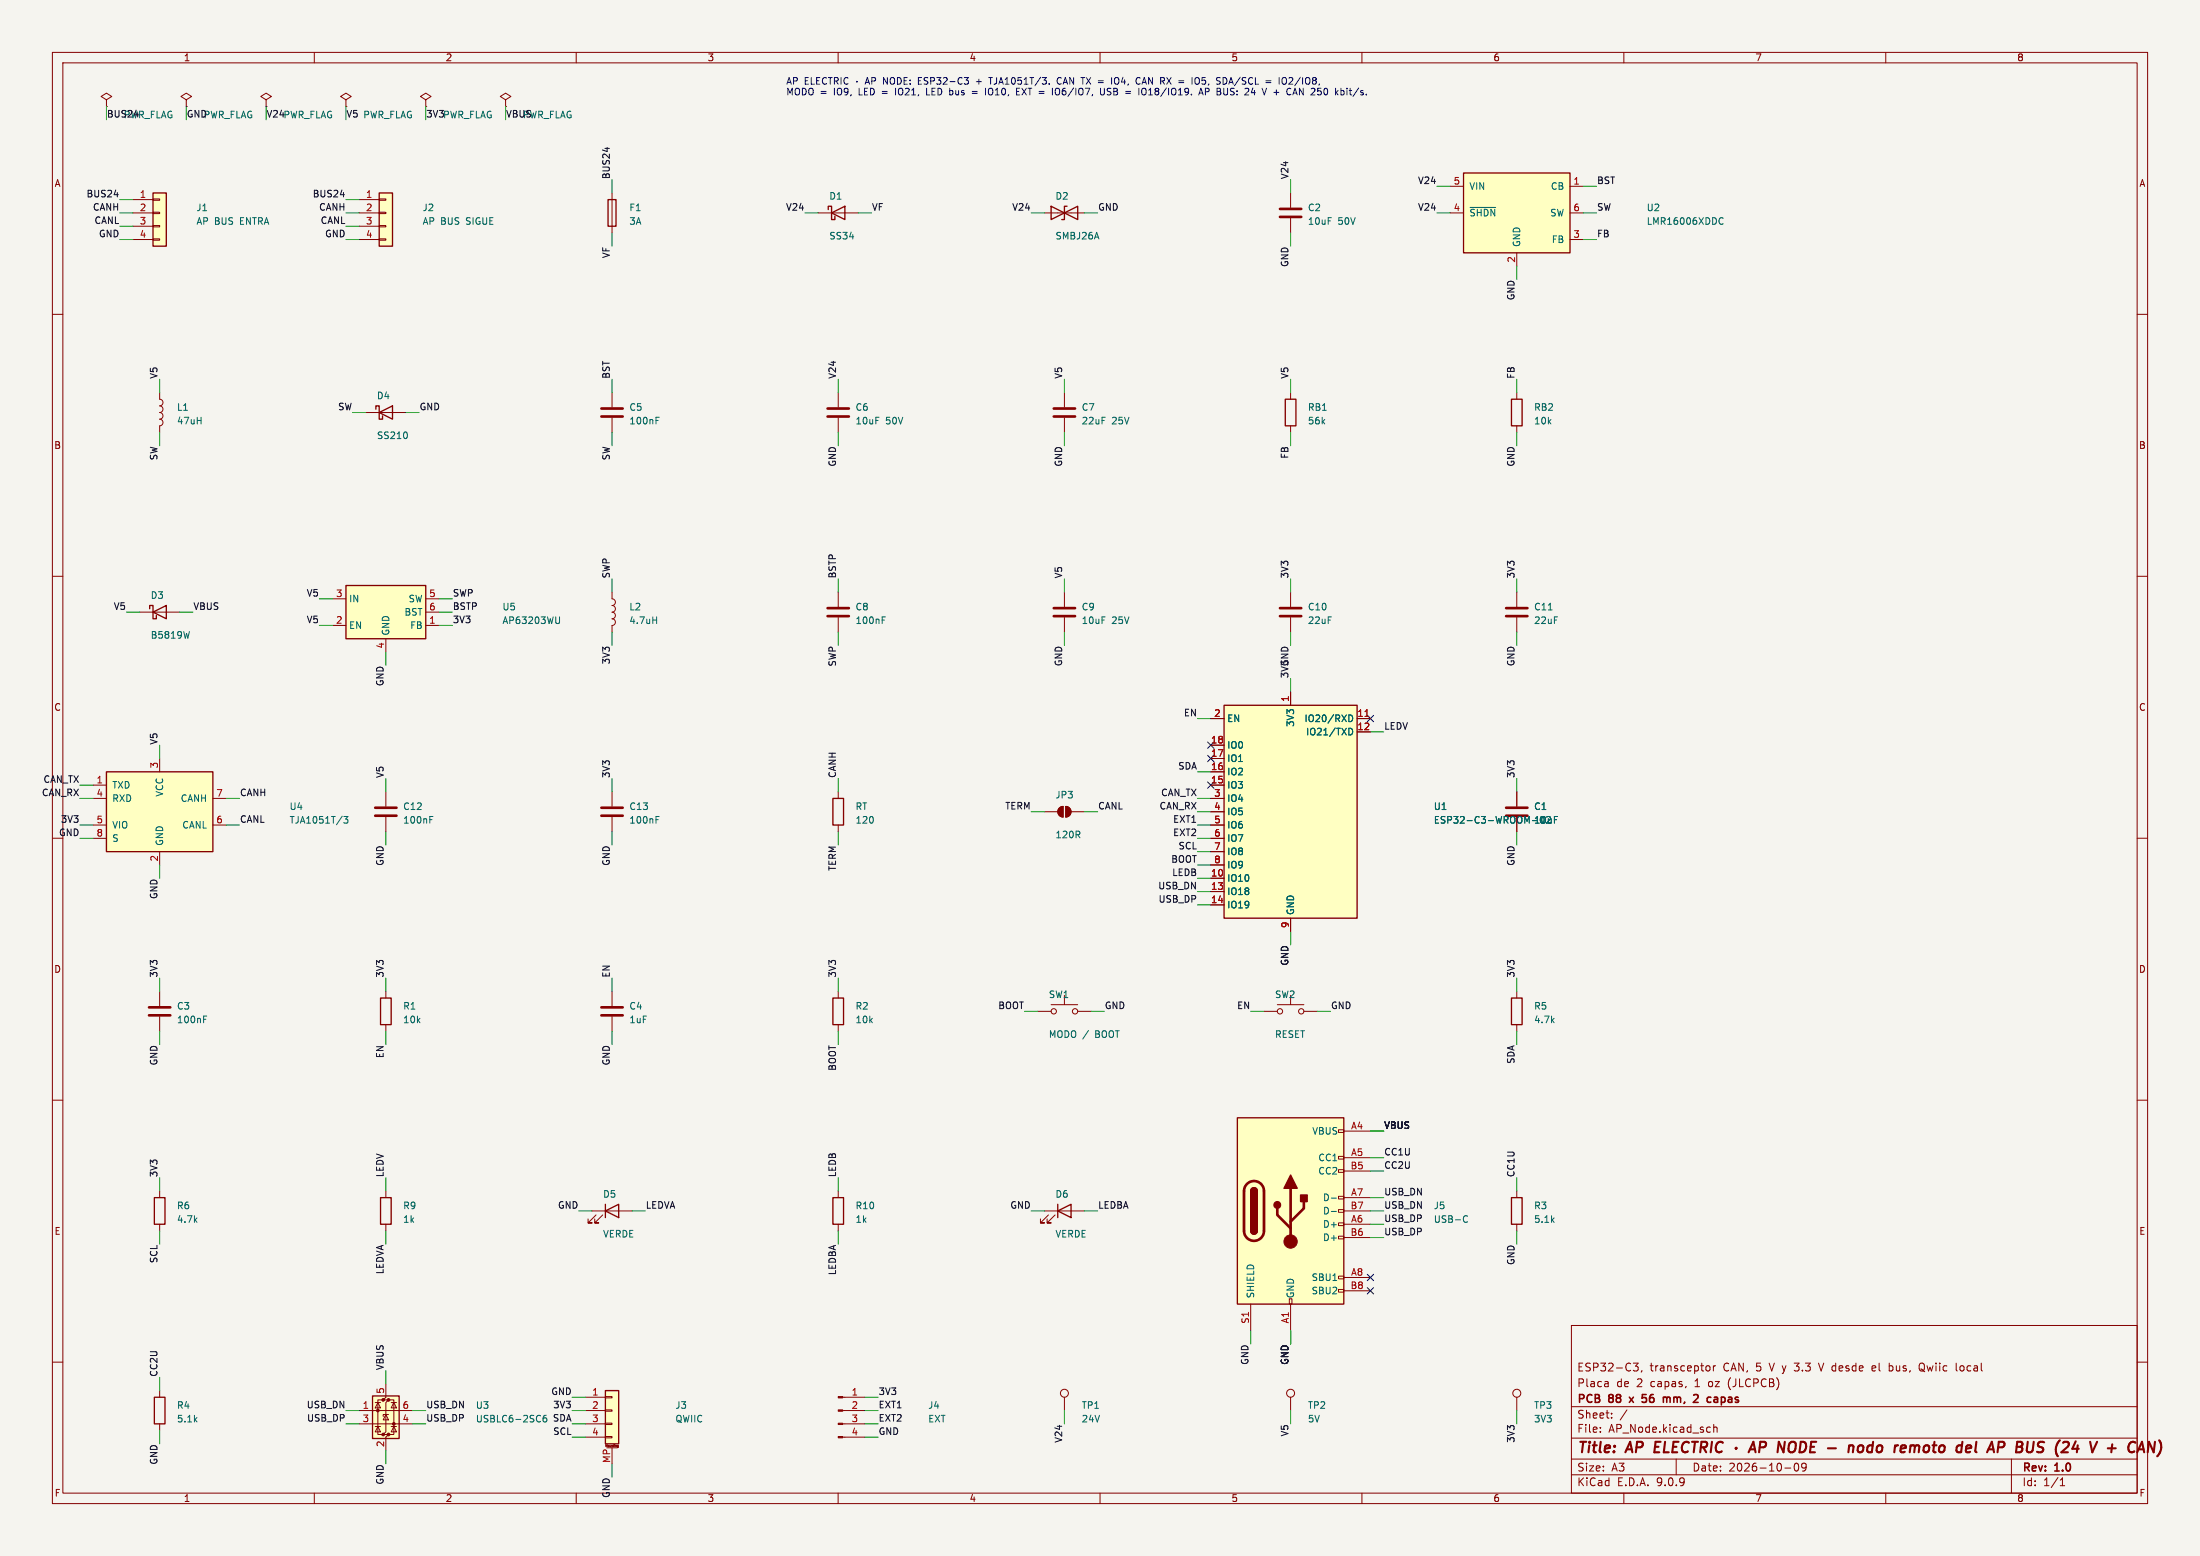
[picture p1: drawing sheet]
<svg xmlns="http://www.w3.org/2000/svg" width="420mm" height="297mm" viewBox="0 0 420 297" stroke-linecap="round" stroke-linejoin="round" font-family="sans-serif">
<path d="M0 0h420v297h-420z" fill="#f5f4ef" stroke="#f5f4ef" stroke-width=".19"/>
<g fill="none" stroke="#840000" stroke-width=".19">
<path d="M10 10h400v277h-400zM12 12h396v273h-396zM60 10v2M66 19.1l1.1-.7-1.1-.6-1 .6 1 .7v1.2M110 10v2M160 10v2M210 10v2M260 10v2M310 10v2M360 10v2M66 20.3h.1M10 60h2"/>
<path d="M116.8 74.9v2.8M116.8 79.8v2.8M408 60h2M10 110h2M203.2 113v2.8M203.2 117.9v2.8M408 110h2M10 160h2M289.6 151.1v2.8M289.6 156v2.8M408 160h2M10 210h2"/>
<path d="M408 210h2M113 231.1h7.6M113.8 231.9l-1.5 1.5h.7h-.7v-.7M115.1 231.9l-1.6 1.5h.8h-.8v-.7M300 253h108v32h-108zM10 260h2M300 278.5h108M300 274.5h108M300 268.5h108M305.5 273.2v.2M305.5 272.5v.1M306.8 263.7l.2 .2v.8"/>
<path d="M307 264.6l-.1 .1M307 264l-.1 .1M307.7 270.5v.2M307.7 269.8v.1M310.6 269.1l-1.3 1.9M311.8 260.2h.9l-.5 .6 .5 .1v.6l-.3 .2-.5-.1M313.4 261.6l-.1 .3M320 278.5v3M325.9 260.7l.4 .1 .1 .2v.5l-.5 .2M326.4 272.4l.1 .1M326.5 273.3l-.1 .1M327.1 260.7v1"/>
<path d="M327.2 271.9v1.5M327.2 272.5l.2-.1 .3 .1 .1 .9M327.5 260.7l-.3 .1-.1 .2M342.7 279.4l.2-.1a.8 .8 0 0 1 .5 .7 .8 .8 0 0 1-.5 .8l-.2-.2-.2-.4zM344.8 279.9l-.3 .3h-.3l-.3-.3 .2-.5 .4-.1 .2 .1a.99 .99 0 0 1-.3 1.4h-.3M347.2 260.2l.5 1.5M357.9 260.7h-.3l-.2 .2v.7l.5 .1M358.1 261l-.7 .2M360.7 261.6h.5M360.7 260.8h.5M360.7 260.2v1.5M367.2 260.3a.5 .5 0 0 0-.6-.1 .5 .5 0 0 0-.2 .5v.5a.5 .5 0 0 0 .2 .4 .5 .5 0 0 0 .6 0l-.5-.3"/>
<path d="M373.5 261.6l.2 .1M374.3 260.8l-.1 .2 .1 .6M384 278.5v6.5M408 260h2M60 285v2M110 285v2M160 285v2M210 285v2M260 285v2M300 281.5h108M310 285v2M340.7 280.2h1.2"/>
<path d="M360 285v2M393.3 283.6h.9M393.3 282.5l.4-.4v1.5"/>
</g>
<g fill="none" stroke="#840000" stroke-width=".4">
<path d="M315.9 276.2h.7M317 275.2h-.9l-.3 2h1M317.9 275.2l-.3 2h1M319.4 276.2h.6M320.4 275.2h-.9l-.3 2h1M322.4 275.4a.88 .88 0 0 0-1 0 .88 .88 0 0 0-.3 .9 .69 .69 0 0 0 .3 .8 .69 .69 0 0 0 .8-.1M323 275.2h1.2M323.6 275.2l-.3 2M324.7 276.3h.8a.55 .55 0 0 0 .4-.5 .55 .55 0 0 0-.3-.6h-.8l-.2 2M325.2 276.3l.5 .9M326.8 275.2l-.2 2M328.9 275.4a.88 .88 0 0 0-1 0 .88 .88 0 0 0-.4 .9 .69 .69 0 0 0 .4 .8 .69 .69 0 0 0 .8-.1"/>
<path d="M331.4 276.3v.2M333.8 277.2l.9-2 .4 2M334.1 276.6h.9M335.9 276.3h.8a.55 .55 0 0 0 .4-.5 .55 .55 0 0 0-.3-.6h-.7l-.3 2M340.7 275.2l-.2 2-.9-2-.3 2M341.9 275.3a1.24 1.24 0 0 0-.1 1.9h.4M353 275.9l-.1 1.3M353.1 276h.7M354.9 276a.5 .5 0 0 1 .8 .3v.5a.62 .62 0 0 1-.7 .4M357.3 275.9a.66 .66 0 0 0-.8 .4v.7l.3 .2h.3M365.6 276.2a.5 .5 0 0 1 .7-.2v1.2M385 276.2h.7"/>
<path d="M385.1 275.2h.7l.2 .2M385.7 276.2l.3 .1M386 276.8l-.4 .4h-.7M386.1 275.8l-.4 .4M400.3 275.2l-.9 2M406.3 276.7a.66 .66 0 0 0 1.2 .3M407.7 275.4a.8 .8 0 0 0-.9-.1 .8 .8 0 0 0-.5 .8M408.9 275.2l-.9 2M412.2 274.9l.1 .1"/>
</g>
<path d="M311 266.7l.8 1M311.8 266.7l-.8 1M313.7 266.8h.5M314.2 267.6l-.5 .1M314.3 266.2h-.8v.7M317.8 266.7l.3 .1 .1 .1M318.2 266.9l.2-.2 .4 .1v.1M318.2 266.9v.8M323.3 266.3l.6-.1 .3 .3M327.4 266.7h.3l.2 .2v.8M327.9 267.6l-.5 .1M327.9 267l-.5 .1" fill="none" stroke="#840000" stroke-width=".3"/>
<path d="M114.8 78h4.1M114.8 79.5h4.1M201.2 116.1h4M201.2 117.6h4M287.5 154.2h4.1M287.5 155.7h4.1" fill="none" stroke="#840000" stroke-width=".51"/>
<path d="M115.6 231.1l2.5-1.2v2.5zM115.6 229.9v2.5" fill="none" stroke="#840000" stroke-width=".25"/>
<path d="M125.2 79.6h.6M125.2 80.3h.5" fill="none" stroke="#006464" stroke-width=".19"/>
<path d="M236.2 213.4h20.3v35.5h-20.3z" fill="#ffffc2"/>
<g fill="none" stroke="#840000" stroke-width=".19">
<path d="M160 113v2.8M160 117.9v2.8M160 151.1v1.3M160 157.5v1.3M255.5 215.6h1v.6h-1zM256.5 215.9h5.1M255.5 220.7h1v.5h-1zM255.5 223.3h1v.5h-1zM255.5 228.3h1v.6h-1zM255.5 230.9h1v.5h-1zM255.5 233.4h1v.5h-1zM255.5 236h1v.5h-1z"/>
<path d="M256.5 221h5.1M256.5 223.5h5.1M256.5 228.6h5.1M256.5 231.1h5.1M256.5 233.7h5.1M256.5 236.2h5.1M238.8 248.9v5.1M246.1 247.9h.5v1h-.5zM246.4 248.9v5.1M255.5 243.6h1v.5h-1zM255.5 246.1h1v.5h-1zM256.5 243.8h5.1"/>
<path d="M256.5 246.4h5.1"/>
</g>
<path d="M159 152.4h2v5.1h-2zM236.2 213.4h20.3v35.5h-20.3zM238.8 227.3a.64 .64 0 0 1 .6-.6 .64 .64 0 0 1 .6 .6M238.8 234.9a.64 .64 0 0 0 .6 .7 .64 .64 0 0 0 .6-.7" fill="none" stroke="#840000" stroke-width=".25"/>
<path d="M158 116.1h4.1M158 117.6h4.1M238 226a1.9 1.9 0 0 1 2.1-.4 1.9 1.9 0 0 1 1.2 1.7v7.6a1.91 1.91 0 0 1-1.9 1.9 1.91 1.91 0 0 1-1.9-1.9v-7.7l.2-.7zM243.8 230.6v1.3l2.6 2.5M246.4 226.8v10.2M248.9 229.4v1.2l-2.5 2.6" fill="none" stroke="#840000" stroke-width=".51"/>
<g fill="#840000" stroke="#840000" stroke-width=".25">
<path d="M238.8 227.3h1.2v7.6h-1.2z"/>
<path d="M238.9 226.9a.64 .64 0 0 1 .7-.2 .64 .64 0 0 1 .4 .6h-1.2z"/>
<path d="M238.8 234.9h1.2a.64 .64 0 0 1-.6 .7 .64 .64 0 0 1-.6-.7z"/>
<path d="M246.4 224.3l1.2 2.5h-2.5z"/>
<path d="M248.3 228.1h1.3v1.3h-1.3z"/>
<circle cx="243.8" cy="230" r=".63"/>
</g>
<circle cx="246.4" cy="237" r="1.27" fill="#840000" stroke="#840000" stroke-width=".19"/>
<path d="M168.4 118.4h.4M168.4 117.7h.6M254.2 228.7h.9M254.2 231.2h.9M279.6 232.1l.5 .1M280.1 233.2l-.5 .1" fill="none" stroke="#006464" stroke-width=".19"/>
<path d="M115.6 265.4h2.5v10.2h-2.5z" fill="#ffffc2"/>
<path d="M115.6 265.4h2.5v10.2h-2.5z" fill="none" stroke="#840000" stroke-width=".25"/>
<g fill="none" stroke="#840000" stroke-width=".19">
<path d="M111.8 266.7h3.8M111.8 269.2h3.8M111.8 271.8h3.8M111.8 274.3h3.8M115.6 266.6h1.2v.2h-1.2zM115.6 269.1h1.2v.3h-1.2zM115.6 271.7h1.2v.2h-1.2zM115.6 274.2h1.2v.2h-1.2zM115.8 276.4h2.1M116.8 276.4v3M117.9 275.9v.2h.1M117.9 275.9h.1v.3l-.1 .1"/>
<path d="M117.9 275.9h.1"/>
</g>
<path d="M233.7 134.6h25.4v40.7h-25.4z" fill="#ffffc2"/>
<path d="M233.7 134.6h25.4v40.7h-25.4z" fill="none" stroke="#840000" stroke-width=".25"/>
<g fill="none" stroke="#840000" stroke-width=".19">
<path d="M35.6 19.1l1-.7-1-.6-1.1 .6 1.1 .7v1.2M35.6 20.3h.1M160 74.9v2.8M160 79.8v2.8M203.2 74.9v2.8M203.2 79.8v2.8M231.1 137.2h2.6M246.4 132.1v2.5M259.1 137.2h2.5M259.1 139.7h2.5M231.1 142.2h2.6M231.1 144.8h2.6"/>
<path d="M231.1 147.3h2.6M231.1 149.9h2.6M231.1 152.4h2.6M231.1 154.9h2.6M231.1 157.5h2.6M231.1 160h2.6M231.1 162.6h2.6M231.1 165.1h2.6M231.1 167.6h2.6M231.1 170.2h2.6M231.1 172.7h2.6M246.4 175.3v2.5"/>
<path d="M241.3 193h2.5M243.8 191.8h5.1M246.4 190v1.8M248.9 193h2.6"/>
<circle cx="244.3" cy="193" r=".51"/>
<circle cx="248.4" cy="193" r=".51"/>
</g>
<path d="M257.5 136.5a.64 .64 0 0 1 .7 .6 .64 .64 0 0 1-.7 .6M257.5 139a.64 .64 0 0 1 .7 .6 .64 .64 0 0 1-.7 .7" fill="none" stroke="#006464" stroke-width=".19"/>
<path d="M260.6 136.7h.7" fill="none" stroke="#a90000" stroke-width=".19"/>
<path d="M158 78h4.1M158 79.5h4.1M201.2 78h4M201.2 79.5h4" fill="none" stroke="#840000" stroke-width=".51"/>
<path d="M29.2 36.8h2.5v10.2h-2.5z" fill="#ffffc2"/>
<path d="M29.2 36.8h2.5v10.2h-2.5zM116.1 38.1h1.5v5.1h-1.5zM200.7 39.4v2.5l5-2.5v2.5zM203.7 39.4h-.5v2.5h-.5M158.1 40v-.6h.6v2.5h.7v-.6M158.7 40.6l2.6-1.2v2.5zM71.8 78.1v-.6h.6v2.5h.6v-.6M72.4 78.7l2.5-1.2v2.5z" fill="none" stroke="#840000" stroke-width=".25"/>
<g fill="none" stroke="#840000" stroke-width=".19">
<path d="M50.8 19.1l1-.7-1-.6-1 .6 1 .7v1.2M25.4 38.1h3.8M29.2 38h1.3v.2h-1.3zM50.8 20.3h.1M116.8 36.8v7.7M25.4 40.6h3.8M25.4 43.2h3.8M25.4 45.7h3.8M29.2 40.5h1.3v.3h-1.3zM29.2 43.1h1.3v.2h-1.3zM29.2 45.6h1.3v.2h-1.3zM156.2 40.6h7.6"/>
<path d="M199.4 40.6h7.6M69.8 78.7h7.7M199.4 154.9h2.5M202.2 154.2l.7-.3v2.1a1.02 1.02 0 0 1-.9-.7 1.02 1.02 0 0 1 .2-1.1zM203.5 153.9a1.02 1.02 0 0 1 1 1 1.02 1.02 0 0 1-1 1.1zM204.5 154.9h2.5"/>
</g>
<path d="M77.7 82.7v.8" fill="none" stroke="#006464" stroke-width=".19"/>
<g fill="#840000" stroke="#840000" stroke-width=".19">
<path d="M202.2 154.2l.7-.3v2.1a1.02 1.02 0 0 1-.9-.7 1.02 1.02 0 0 1 .2-1.1z"/>
<path d="M203.5 153.9a1.02 1.02 0 0 1 1 1 1.02 1.02 0 0 1-1 1.1z"/>
</g>
<path d="M72.4 36.8h2.5v10.2h-2.5z" fill="#ffffc2"/>
<path d="M72.4 36.8h2.5v10.2h-2.5zM72.6 190.5h2.1v5.1h-2.1zM29.5 228.6h2v5.1h-2z" fill="none" stroke="#840000" stroke-width=".25"/>
<g fill="none" stroke="#840000" stroke-width=".19">
<path d="M81.3 19.1l1-.7-1-.6-1 .6 1 .7v1.2M96.5 19.1l1-.7-1-.6-1 .6 1 .7v1.2M68.6 38.1h3.8M72.4 38h1.3v.2h-1.3zM81.3 20.3h.1M96.5 20.3h.1M68.6 40.6h3.8M68.6 43.2h3.8M68.6 45.7h3.8M72.4 40.5h1.3v.3h-1.3zM72.4 43.1h1.3v.2h-1.3zM72.4 45.6h1.3v.2h-1.3z"/>
<path d="M246.4 113v2.8M246.4 117.9v2.8M289.6 113v2.8M289.6 117.9v2.8M30.5 189.2v2.8M30.5 194.1v2.8M73.7 189.2v1.3M73.7 195.6v1.3M30.5 227.3v1.3M30.5 233.7v1.2M246.4 266.7v2.5"/>
<circle cx="246.4" cy="265.9" r=".76"/>
</g>
<path d="M244.3 116.1h4.1M244.3 117.6h4.1M287.5 116.1h4.1M287.5 117.6h4.1M28.4 192.3h4.1M28.4 193.8h4.1" fill="none" stroke="#840000" stroke-width=".51"/>
<path d="M295.6 116.4h.7M38.9 194.6h.4M38.9 193.9h.6" fill="none" stroke="#006464" stroke-width=".19"/>
<path d="M71.1 266.4h5.1v8.2h-5.1z" fill="#ffffc2"/>
<g fill="#840000" stroke="#840000" stroke-width=".19">
<path d="M160 266.6h.9v.2h-.9z"/>
<path d="M160 269.1h.9v.3h-.9z"/>
<path d="M160 271.7h.9v.2h-.9z"/>
<path d="M160 274.2h.9v.2h-.9z"/>
<circle cx="72.1" cy="269.2" r=".25"/>
<circle cx="73.2" cy="267.2" r=".25"/>
<circle cx="73.2" cy="273.8" r=".25"/>
<circle cx="74.2" cy="267.2" r=".25"/>
<circle cx="74.2" cy="273.8" r=".25"/>
<circle cx="75.2" cy="271.8" r=".25"/>
</g>
<g fill="none" stroke="#840000" stroke-width=".19">
<path d="M116.8 113v1.3a.64 .64 0 0 1 .7 .6 .64 .64 0 0 1-.7 .7 .64 .64 0 0 1 .7 .6 .64 .64 0 0 1-.7 .6 .64 .64 0 0 1 .7 .7 .64 .64 0 0 1-.7 .6 .64 .64 0 0 1 .7 .7 .64 .64 0 0 1-.7 .6M116.8 119.4v1.3M160 227.3v1.3M160 233.7v1.2M289.6 227.3v1.3M289.6 233.7v1.2M68.6 269.2h10.1M68.6 271.8h10.1M71.6 272.3h1M71.6 267.7h1M72.1 267.7l.5 1h-1zM72.1 272.3l.5 1h-1z"/>
<path d="M73.2 267.2h-1.1v6.6h1.1M73.7 264.2v2.5l-.5 .5h1l-.5 .5v5.6l-.5 .5h1l-.5 .5v2.6M73.7 270l.5 1h-1zM74.2 270h-1v.4M74.2 267.2h1v6.6h-1M74.7 272.3h1M74.7 267.7h1M75.2 267.7l.5 1h-1zM75.2 272.3l.5 1h-1zM160.9 269.2h4.2M160.9 271.8h4.2M160.9 266.7h4.2"/>
<path d="M160.9 274.3h4.2M289.6 266.7v2.5"/>
<circle cx="289.6" cy="265.9" r=".76"/>
</g>
<path d="M159 228.6h2v5.1h-2zM288.5 228.6h2.1v5.1h-2.1zM71.1 266.4h5.1v8.2h-5.1z" fill="none" stroke="#840000" stroke-width=".25"/>
<path d="M124.6 118.4h.8M125.4 117.7v1.3M104.3 270.1l-.4 .1a.86 .86 0 0 0 0 1.2l.4-.1 .1-.4-.2-.3h-.3l-.2 .3" fill="none" stroke="#006464" stroke-width=".19"/>
<path d="M66 111.8h15.3v10.1h-15.3z" fill="#ffffc2"/>
<path d="M288.5 76.2h2.1v5.1h-2.1zM66 111.8h15.3v10.1h-15.3z" fill="none" stroke="#840000" stroke-width=".25"/>
<path d="M20.3 19.1l1-.7-1-.6-1 .6 1 .7v1.2M20.3 20.3h.1M289.6 74.9v1.3M289.6 81.3v1.3M63.5 114.3h2.5M63.5 119.4h2.5M81.3 114.3h2.5M81.3 119.4h2.5M81.3 116.8h2.5M73.7 121.9v2.6" fill="none" stroke="#840000" stroke-width=".19"/>
<path d="M106.8 117.7v1.1l-.1 .2h-.4" fill="none" stroke="#006464" stroke-width=".19"/>
<path d="M279.4 33h20.3v15.3h-20.3z" fill="#ffffc2"/>
<path d="M279.4 33h20.3v15.3h-20.3zM245.4 76.2h2v5.1h-2zM28.6 116.2v-.6h.6v2.5h.6v-.6M29.2 116.8l2.5-1.2v2.5zM159 190.5h2v5.1h-2z" fill="none" stroke="#840000" stroke-width=".25"/>
<g fill="none" stroke="#840000" stroke-width=".19">
<path d="M276.9 35.6h2.5M299.7 35.6h2.6M276.9 40.6h2.5M289.6 48.3v2.5M299.7 40.6h2.6M299.7 45.7h2.6M246.4 74.9v1.3M246.4 81.3v1.3M26.7 116.8h7.6M116.8 189.2v2.8M116.8 194.1v2.8M160 189.2v1.3"/>
<path d="M160 195.6v1.3M198.1 193h2.6M200.7 191.8h5M203.2 190v1.8M205.7 193h2.6"/>
<circle cx="201.2" cy="193" r=".51"/>
<circle cx="205.2" cy="193" r=".51"/>
</g>
<path d="M280.6 39.6h4.9M328.4 41.6l.5 .1M328.9 42.7l-.5 .1M36.2 120.5l-.3 1.3" fill="none" stroke="#006464" stroke-width=".19"/>
<path d="M114.8 192.3h4.1M114.8 193.8h4.1" fill="none" stroke="#840000" stroke-width=".51"/>
<path d="M20.3 147.3h20.3v15.3h-20.3z" fill="#ffffc2"/>
<path d="M20.3 147.3h20.3v15.3h-20.3zM288.5 190.5h2.1v5.1h-2.1zM72.6 228.6h2.1v5.1h-2.1zM201.9 231.1l2.6-1.2v2.5zM201.9 229.9v2.5M29.5 266.7h2v5.1h-2z" fill="none" stroke="#840000" stroke-width=".25"/>
<g fill="none" stroke="#840000" stroke-width=".19">
<path d="M246.4 36.8v2.8M246.4 41.7v2.8M30.5 74.9v1.3a.64 .64 0 0 1 .6 .6 .64 .64 0 0 1-.6 .7 .64 .64 0 0 1 .6 .6 .64 .64 0 0 1-.6 .6 .64 .64 0 0 1 .6 .7 .64 .64 0 0 1-.6 .6 .64 .64 0 0 1 .6 .6 .64 .64 0 0 1-.6 .7v1.3M231.1 137.2h2.6M246.4 132.1v2.5M259.1 137.2h2.5M259.1 139.7h2.5M17.8 149.9h2.5M17.8 152.4h2.5M17.8 157.5h2.5M30.5 144.8v2.5M40.6 152.4h2.6"/>
<path d="M40.6 157.5h2.6M73.7 151.1v2.8M73.7 156v2.8M116.8 151.1v2.8M116.8 156v2.8M231.1 149.9h2.6M231.1 152.4h2.6M231.1 157.5h2.6M231.1 142.2h2.6M231.1 144.8h2.6M231.1 147.3h2.6M231.1 154.9h2.6"/>
<path d="M289.6 151.1v2.8M289.6 156v2.8M17.8 160h2.5M30.5 162.6v2.5M231.1 160h2.6M231.1 162.6h2.6M231.1 165.1h2.6M231.1 167.6h2.6M231.1 170.2h2.6M231.1 172.7h2.6M246.4 175.3v2.5M289.6 189.2v1.3"/>
<path d="M289.6 195.6v1.3M73.7 227.3v1.3M73.7 233.7v1.2M199.4 231.1h7.6M200.2 231.9l-1.6 1.5h.8h-.8v-.7M201.4 231.9l-1.5 1.5h.8h-.8v-.7M30.5 265.4v1.3M30.5 271.8v1.2M203.2 266.7v2.5"/>
<circle cx="203.2" cy="265.9" r=".76"/>
</g>
<path d="M257.5 136.5a.64 .64 0 0 1 .7 .6 .64 .64 0 0 1-.7 .6M257.5 139a.64 .64 0 0 1 .7 .6 .64 .64 0 0 1-.7 .7M65.6 155.8h.8l-.4 .5 .4 .2v.5l-.2 .1-.6-.1M82.1 155.8h.6M82.1 156.5h.4M125.2 155.8h.6M125.2 156.5h.5" fill="none" stroke="#006464" stroke-width=".19"/>
<path d="M244.3 39.9h4.1M244.3 41.4h4.1M71.6 154.2h4.1M71.6 155.7h4.1M114.8 154.2h4.1M114.8 155.7h4.1" fill="none" stroke="#840000" stroke-width=".51"/>
<g fill="none" stroke="#009600" stroke-width=".19">
<path d="M20.3 20.3v2.6M22.9 38.1h2.5M35.6 20.3v2.6M50.8 20.3v2.6M66 38.1h2.6M66 20.3v2.6M81.3 20.3v2.6M96.5 20.3v2.6M116.8 34.3v2.5M246.4 34.3v2.5M274.3 35.6h2.6M302.3 35.6h2.5"/>
<path d="M22.9 40.6h2.5M22.9 45.7h2.5M22.9 43.2h2.5M66 40.6h2.6M66 45.7h2.6M66 43.2h2.6M116.8 44.5v2.5M153.7 40.6h2.5M163.8 40.6h2.6M196.8 40.6h2.6M207 40.6h2.5M246.4 44.5v2.5"/>
<path d="M274.3 40.6h2.6M289.6 50.8v2.5M302.3 40.6h2.5M302.3 45.7h2.5M30.5 72.4v2.5M67.3 78.7h2.5M77.5 78.7h2.5M116.8 72.4v2.5M160 72.4v2.5M203.2 72.4v2.5M246.4 72.4v2.5M289.6 72.4v2.5"/>
<path d="M30.5 82.6v2.5M116.8 82.6v2.5M160 82.6v2.5M203.2 82.6v2.5M246.4 82.6v2.5M289.6 82.6v2.5M24.1 116.8h2.6M34.3 116.8h2.5M61 119.4h2.5M61 114.3h2.5M83.8 116.8h2.6M83.8 119.4h2.6"/>
<path d="M83.8 114.3h2.6M116.8 110.5v2.5M160 110.5v2.5M203.2 110.5v2.5M246.4 110.5v2.5M289.6 110.5v2.5M73.7 124.5v2.5M116.8 120.7v2.5M160 120.7v2.5M203.2 120.7v2.5M228.6 137.2h2.5M246.4 120.7v2.5"/>
<path d="M246.4 129.5v2.6M261.6 139.7h2.6M289.6 120.7v2.5M15.2 157.5h2.6M15.2 152.4h2.6M15.2 149.9h2.6M30.5 142.2v2.6M43.2 157.5h2.5M43.2 152.4h2.5M73.7 148.6v2.5M73.7 158.8v2.5M116.8 148.6v2.5"/>
<path d="M116.8 158.8v2.5M160 148.6v2.5M160 158.8v2.5M196.8 154.9h2.6M207 154.9h2.5M228.6 157.5h2.5M228.6 152.4h2.5M228.6 154.9h2.5M228.6 147.3h2.5M289.6 148.6v2.5M289.6 158.8v2.5M15.2 160h2.6"/>
<path d="M30.5 165.1v2.5M228.6 160h2.5M228.6 167.6h2.5M228.6 170.2h2.5M228.6 172.7h2.5M228.6 162.6h2.5M228.6 165.1h2.5M246.4 177.8v2.5M30.5 186.7v2.5M30.5 196.9v2.5M73.7 186.7v2.5M73.7 196.9v2.5"/>
<path d="M116.8 186.7v2.5M116.8 196.9v2.5M160 186.7v2.5M160 196.9v2.5M195.6 193h2.5M208.3 193h2.5M238.8 193h2.5M251.5 193h2.5M289.6 186.7v2.5M289.6 196.9v2.5M261.6 215.9h2.6M30.5 224.8v2.5"/>
<path d="M30.5 234.9v2.6M73.7 224.8v2.5M73.7 234.9v2.6M110.5 231.1h2.5M120.6 231.1h2.6M160 224.8v2.5M160 234.9v2.6M196.8 231.1h2.6M207 231.1h2.5M261.6 231.1h2.6M261.6 221h2.6M261.6 223.5h2.6"/>
<path d="M261.6 233.7h2.6M261.6 236.2h2.6M261.6 228.6h2.6M289.6 224.8v2.5M289.6 234.9v2.6M238.8 254v2.5M246.4 254v2.5M30.5 262.9v2.5M30.5 273v2.6M66 271.8h2.6M66 269.2h2.6M73.7 261.6v2.6"/>
<path d="M73.7 276.9v2.5M78.7 271.8h2.6M78.7 269.2h2.6M109.2 271.8h2.6M109.2 269.2h2.6M109.2 266.7h2.6M109.2 274.3h2.6M116.8 279.4v2.5M165.1 271.8h2.5M165.1 269.2h2.5M165.1 266.7h2.5M165.1 274.3h2.5"/>
<path d="M203.2 269.2v2.6M246.4 269.2v2.6M289.6 269.2v2.6"/>
</g>
<path d="M261 136.6l1.2 1.2M262.2 136.6l-1.2 1.2M230.5 141.6l1.2 1.2M230.5 144.2l1.2 1.2M230.5 149.3l1.2 1.2M231.7 141.6l-1.2 1.2M231.7 144.2l-1.2 1.2M231.7 149.3l-1.2 1.2M261 243.2l1.2 1.2M261 245.8l1.2 1.2M262.2 243.2l-1.2 1.2M262.2 245.8l-1.2 1.2" fill="none" stroke="#000084" stroke-width=".19"/>
<g fill="none" stroke="#0000c2" stroke-width=".19">
<path d="M150.2 16.1l.4-1.3 .5 1.3M150.3 15.7h.6M151.5 15.5l.6-.1 .1-.2v-.3l-.7-.1v1.3M153.7 15.4h.5M154.3 14.8h-.6v1.3h.6M154.9 14.8v1.3h.6M155.9 15.4h.4M156.5 14.8h-.6v1.3h.6M157.8 14.9a.6 .6 0 0 0-.9 .4 .6 .6 0 0 0 .6 .8l.3-.1M158.1 14.8h.8M158.5 14.8v1.3M159.3 15.5l.6-.1 .1-.2v-.3l-.7-.1v1.3"/>
<path d="M159.6 15.5l.4 .6M160.6 14.8v1.3M161.9 14.9a.6 .6 0 0 0-.8 .4 .6 .6 0 0 0 .6 .8l.2-.1M163.6 15.5v.1M165.2 16.1l.4-1.3 .4 1.3M165.3 15.7h.6M166.4 15.5l.6-.1 .2-.2-.1-.3-.7-.1v1.3M169.4 14.8v1.3l-.7-1.3v1.3M170 15l.2-.2a.43 .43 0 0 1 .6 .4v.4a.42 .42 0 0 1-.4 .5 .42 .42 0 0 1-.5-.5zM171 16.8v1.3M171.3 14.8a.64 .64 0 0 1 .8 .6 .64 .64 0 0 1-.8 .7zM172.6 15.4h.4"/>
<path d="M173.2 14.8h-.6v1.3h.6M173.7 16v.1M173.7 15.3v.1M175.3 15.4h.4M175.9 14.8h-.6v1.3h.6M176.9 16.8v1.3h.6M184.1 14.8h.8l-.4 .5M184.8 15.4v.6M185.6 17.5h1M185.6 17.8h1M186.4 15.6h1M188.1 16.8v1.3"/>
<path d="M188.7 14.8h.8M189.1 14.8v1.3M189.2 16.8a.43 .43 0 0 0-.5 .5v.4a.43 .43 0 0 0 .5 .4M194.1 18.1h.6M194.1 17.5h.4M195.1 16.8l.8 1.3M195.9 16.8l-.8 1.3M201.7 16.8a.43 .43 0 0 1 .6 .5v.4a.43 .43 0 0 1-.6 .4M202.6 14.9a.6 .6 0 0 0-.8 .4 .6 .6 0 0 0 .6 .8l.2-.1M210.1 16.8v1.1l.2 .2h.4l.1-.2v-1.1M211.4 18.1h.6M211.4 17.1l.1 .3 .5 .2"/>
<path d="M212.8 15l.3-.2a.43 .43 0 0 1 .5 .4M213.6 15.6a.43 .43 0 0 1-.3 .5 .43 .43 0 0 1-.5-.2M217.4 16.8v1.3M218.1 15.7h.6M218.4 14.8l-.4 1.3M218.5 16.8a.43 .43 0 0 0-.5 .5M218.7 17l.1 .3M219.3 18.1h.7M219.5 17l-.2 .2M228.8 18.1l.5-1.3 .4 1.3M229 17.8h.6M229.4 16l.5 .1"/>
<path d="M230.1 14.8h-.6l-.1 .6 .5-.1M230.1 16.8v1.3M230.8 17.3l-.2 .2h-.5M234 14.9l.2 .4-.2 .7M235 14.8l-.4 1.3M243.2 17.6h.9M243.7 17.1v1M244.2 14.8v1.3M244.7 15.2a.42 .42 0 0 1 .5-.4 .42 .42 0 0 1 .4 .4M246.1 14.9l.5-.1 .2 .4-.8 .9h.8M248.1 16.8l.7 1.3v-1.3M257.6 17.3h.4"/>
<path d="M257.9 18.1h.1M259.4 16.8l-1.1 1.6"/>
</g>
<path d="M260.6 136.7h.7" fill="none" stroke="#a90000" stroke-width=".19"/>
<g font-size="2.8" fill="#840000">
<text x="301" y="277.9">Title:</text>
<text x="310.6" y="277.9">AP</text>
<text x="342.6" y="277.9">NODE</text>
<text x="352.9" y="277.9">-</text>
<text x="357.7" y="277.9">nodo</text>
<text x="367.3" y="277.9">remoto</text>
<text x="380" y="277.9">del</text>
<text x="386.9" y="277.9">AP</text>
<text x="392.9" y="277.9">BUS</text>
<text x="401.3" y="277.9">(24</text>
<text x="408.7" y="277.9">V +</text>
</g>
<g font-size="2.1" fill="#840000">
<text x="301" y="262">ESP32-C3,</text>
<text x="314.9" y="262">transceptor</text>
<text x="329" y="262">CAN, 5</text>
<text x="338.1" y="262">V y 3.3</text>
<text x="348" y="262">V desde</text>
<text x="358.4" y="262">el</text>
<text x="361.8" y="262">bus,</text>
<text x="367.7" y="262">Qwiic</text>
<text x="374.9" y="262">local</text>
<text x="301" y="268.2">PCB</text>
<text x="301" y="265">Placa</text>
<text x="307.2" y="268.2">88</text>
<text x="308.6" y="265">de</text>
<text x="311.8" y="268.2">x</text>
<text x="312.5" y="265">2</text>
<text x="314.8" y="268.2">56</text>
<text x="315.2" y="265">capas,</text>
<text x="319.4" y="268.2">mm,</text>
<text x="323.8" y="265">1</text>
<text x="325.8" y="268.2">2</text>
<text x="326.6" y="265">oz</text>
<text x="329" y="268.2">capas</text>
<text x="330.4" y="265">(JLCPCB)</text>
<text x="301" y="273.7">File:</text>
<text x="301" y="271">Sheet:</text>
<text x="307.1" y="273.7">AP_Node.kicad_sch</text>
<text x="301" y="281.1">Size:</text>
<text x="307.6" y="281.1">A3</text>
<text x="323" y="281.1">Date:</text>
<text x="330" y="281.1">2026-10-09</text>
<text x="386" y="281.3">Rev:</text>
<text x="392.4" y="281.3">1.0</text>
<text x="301" y="283.9">KiCad</text>
<text x="308.7" y="283.9">E.D.A.</text>
<text x="316.3" y="283.9">9.0.9</text>
<text x="386" y="283.9">Id:</text>
<text x="390.1" y="283.9">1/1</text>
</g>
<g font-size="1.8" fill="#840000">
<text x="35" y="11.9">1</text>
<text x="85" y="11.9">2</text>
<text x="135" y="11.9">3</text>
<text x="185" y="11.9">4</text>
<text x="235" y="11.9">5</text>
<text x="285" y="11.9">6</text>
<text x="335" y="11.9">7</text>
<text x="385" y="11.9">8</text>
<text x="10.3" y="35.9">A</text>
<text x="408.3" y="35.9">A</text>
<text x="10.3" y="85.9">B</text>
<text x="408.2" y="85.9">B</text>
<text x="10.3" y="135.9">C</text>
<text x="408.2" y="135.9">C</text>
<text x="10.3" y="185.9">D</text>
<text x="408.2" y="185.9">D</text>
<text x="10.3" y="235.9">E</text>
<text x="408.3" y="235.9">E</text>
<text x="10.3" y="285.9">F</text>
<text x="35" y="286.9">1</text>
<text x="85" y="286.9">2</text>
<text x="135" y="286.9">3</text>
<text x="185" y="286.9">4</text>
<text x="235" y="286.9">5</text>
<text x="285" y="286.9">6</text>
<text x="335" y="286.9">7</text>
<text x="385" y="286.9">8</text>
<text x="408.3" y="285.9">F</text>
</g>
<g font-size="1.8" fill="#0000c2">
<text x="175.9" y="16.5">ESP32-C3</text>
<text x="187.2" y="16.5">+</text>
<text x="189.9" y="16.5">TJA1051T/3.</text>
<text x="203.1" y="16.5">CAN TX =</text>
<text x="214" y="16.5">IO4,</text>
<text x="219" y="16.5">CAN RX =</text>
<text x="230.2" y="16.5">IO5,</text>
<text x="235.1" y="16.5">SDA/SCL</text>
<text x="244.7" y="16.5">=</text>
<text x="247.5" y="16.5">IO2/IO8,</text>
<text x="150" y="18.5">MODO =</text>
<text x="159.3" y="18.5">IO9,</text>
<text x="164.2" y="18.5">LED =</text>
<text x="171.6" y="18.5">IO21,</text>
<text x="177.7" y="18.5">LED bus</text>
<text x="189.6" y="18.5">IO10,</text>
<text x="195.7" y="18.5">EXT =</text>
<text x="202.9" y="18.5">IO6/IO7,</text>
<text x="212.3" y="18.5">USB</text>
<text x="217.3" y="18.5">=</text>
<text x="220.1" y="18.5">IO18/IO19.</text>
<text x="231.9" y="18.5">AP BUS:</text>
<text x="241" y="18.5">24</text>
<text x="244.6" y="18.5">V +</text>
<text x="249.6" y="18.5">CAN 250</text>
<text x="259.2" y="18.5">kbit/s.</text>
</g>
<g font-size="1.8" fill="#0f0f0f">
<text x="20.3" y="22.5">BUS24</text>
<text x="35.6" y="22.5">GNDPWR_FLAG</text>
<text x="50.8" y="22.5">V24PWR_FLAG</text>
<text x="66" y="22.5">V5 PWR_FLAG</text>
<text x="81.3" y="22.5">3V3PWR_FLAG</text>
<text x="96.5" y="22.5">VBUS</text>
<text x="116.5" y="34.3" transform="rotate(-90 116.5 34.3)">BUS24</text>
<text x="246" y="34.3" transform="rotate(-90 246 34.3)">V24</text>
<text x="270.6" y="35.2">V24</text>
<text x="304.8" y="35.2">BST</text>
<text x="16.4" y="37.8">BUS24</text>
<text x="17.6" y="40.3">CANH</text>
<text x="59.6" y="37.8">BUS24</text>
<text x="60.8" y="40.3">CANH</text>
<text x="150" y="40.3">V24</text>
<text x="166.4" y="40.3">VF</text>
<text x="193.1" y="40.3">V24</text>
<text x="209.5" y="40.3">GND</text>
<text x="270.6" y="40.3">V24</text>
<text x="304.8" y="40.3">SW</text>
<text x="17.9" y="42.8">CANL</text>
<text x="18.8" y="45.4">GND</text>
<text x="61.1" y="42.8">CANL</text>
<text x="62" y="45.4">GND</text>
<text x="304.8" y="45.4">FB</text>
<text x="116.5" y="49.4" transform="rotate(-90 116.5 49.4)">VF</text>
<text x="246" y="51.1" transform="rotate(-90 246 51.1)">GND</text>
<text x="289.2" y="57.4" transform="rotate(-90 289.2 57.4)">GND</text>
<text x="30.1" y="72.4" transform="rotate(-90 30.1 72.4)">V5</text>
<text x="116.5" y="72.4" transform="rotate(-90 116.5 72.4)">BST</text>
<text x="159.7" y="72.4" transform="rotate(-90 159.7 72.4)">V24</text>
<text x="202.9" y="72.4" transform="rotate(-90 202.9 72.4)">V5</text>
<text x="246" y="72.4" transform="rotate(-90 246 72.4)">V5</text>
<text x="289.2" y="72.4" transform="rotate(-90 289.2 72.4)">FB</text>
<text x="64.4" y="78.4">SW</text>
<text x="80" y="78.4">GND</text>
<text x="30.1" y="88" transform="rotate(-90 30.1 88)">SW</text>
<text x="116.5" y="88" transform="rotate(-90 116.5 88)">SW</text>
<text x="159.7" y="89.2" transform="rotate(-90 159.7 89.2)">GND</text>
<text x="202.9" y="89.2" transform="rotate(-90 202.9 89.2)">GND</text>
<text x="246" y="87.7" transform="rotate(-90 246 87.7)">FB</text>
<text x="289.2" y="89.2" transform="rotate(-90 289.2 89.2)">GND</text>
<text x="58.5" y="114">V5</text>
<text x="86.4" y="114">SWP</text>
<text x="116.5" y="110.5" transform="rotate(-90 116.5 110.5)">SWP</text>
<text x="159.7" y="110.5" transform="rotate(-90 159.7 110.5)">BSTP</text>
<text x="202.9" y="110.5" transform="rotate(-90 202.9 110.5)">V5</text>
<text x="246" y="110.5" transform="rotate(-90 246 110.5)">3V3</text>
<text x="289.2" y="110.5" transform="rotate(-90 289.2 110.5)">3V3</text>
<text x="21.6" y="116.5">V5</text>
<text x="36.8" y="116.5">VBUS</text>
<text x="58.5" y="119">V5</text>
<text x="86.4" y="116.5">BSTP</text>
<text x="86.4" y="119">3V3</text>
<text x="73.3" y="131.1" transform="rotate(-90 73.3 131.1)">GND</text>
<text x="116.5" y="126.9" transform="rotate(-90 116.5 126.9)">3V3</text>
<text x="159.7" y="127.3" transform="rotate(-90 159.7 127.3)">SWP</text>
<text x="202.9" y="127.3" transform="rotate(-90 202.9 127.3)">GND</text>
<text x="246" y="129.5" transform="rotate(-90 246 129.5)">3V3</text>
<text x="246" y="127.3" transform="rotate(-90 246 127.3)">GND</text>
<text x="289.2" y="127.3" transform="rotate(-90 289.2 127.3)">GND</text>
<text x="225.9" y="136.8">EN</text>
<text x="30.1" y="142.2" transform="rotate(-90 30.1 142.2)">V5</text>
<text x="264.2" y="139.4">LEDV</text>
<text x="8.2" y="149.5">CAN_TX</text>
<text x="73.3" y="148.6" transform="rotate(-90 73.3 148.6)">V5</text>
<text x="116.5" y="148.6" transform="rotate(-90 116.5 148.6)">3V3</text>
<text x="159.7" y="148.6" transform="rotate(-90 159.7 148.6)">CANH</text>
<text x="224.8" y="147">SDA</text>
<text x="289.2" y="148.6" transform="rotate(-90 289.2 148.6)">3V3</text>
<text x="7.9" y="152.1">CAN_RX</text>
<text x="45.7" y="152.1">CANH</text>
<text x="191.8" y="154.6">TERM</text>
<text x="209.5" y="154.6">CANL</text>
<text x="221.3" y="154.6">CAN_RX</text>
<text x="221.6" y="152.1">CAN_TX</text>
<text x="11.2" y="159.7">GND</text>
<text x="11.5" y="157.1">3V3</text>
<text x="45.7" y="157.1">CANL</text>
<text x="223.9" y="157.1">EXT1</text>
<text x="223.9" y="159.7">EXT2</text>
<text x="73.3" y="165.4" transform="rotate(-90 73.3 165.4)">GND</text>
<text x="116.5" y="165.4" transform="rotate(-90 116.5 165.4)">GND</text>
<text x="159.7" y="166.3" transform="rotate(-90 159.7 166.3)">TERM</text>
<text x="223.5" y="164.8">BOOT</text>
<text x="223.7" y="167.3">LEDB</text>
<text x="224.9" y="162.2">SCL</text>
<text x="289.2" y="165.4" transform="rotate(-90 289.2 165.4)">GND</text>
<text x="30.1" y="171.7" transform="rotate(-90 30.1 171.7)">GND</text>
<text x="221" y="169.8">USB_DN</text>
<text x="221.1" y="172.4">USB_DP</text>
<text x="246" y="184.4" transform="rotate(-90 246 184.4)">GND</text>
<text x="30.1" y="186.7" transform="rotate(-90 30.1 186.7)">3V3</text>
<text x="73.3" y="186.7" transform="rotate(-90 73.3 186.7)">3V3</text>
<text x="116.5" y="186.7" transform="rotate(-90 116.5 186.7)">EN</text>
<text x="159.7" y="186.7" transform="rotate(-90 159.7 186.7)">3V3</text>
<text x="289.2" y="186.7" transform="rotate(-90 289.2 186.7)">3V3</text>
<text x="190.5" y="192.7">BOOT</text>
<text x="210.8" y="192.7">GND</text>
<text x="236.1" y="192.7">EN</text>
<text x="254" y="192.7">GND</text>
<text x="30.1" y="203.5" transform="rotate(-90 30.1 203.5)">GND</text>
<text x="73.3" y="202.1" transform="rotate(-90 73.3 202.1)">EN</text>
<text x="116.5" y="203.5" transform="rotate(-90 116.5 203.5)">GND</text>
<text x="289.2" y="203.2" transform="rotate(-90 289.2 203.2)">SDA</text>
<text x="159.7" y="204.5" transform="rotate(-90 159.7 204.5)">BOOT</text>
<text x="264.2" y="215.6">VBUS</text>
<text x="264.2" y="220.6">CC1U</text>
<text x="30.1" y="224.8" transform="rotate(-90 30.1 224.8)">3V3</text>
<text x="73.3" y="224.8" transform="rotate(-90 73.3 224.8)">LEDV</text>
<text x="159.7" y="224.8" transform="rotate(-90 159.7 224.8)">LEDB</text>
<text x="264.2" y="223.2">CC2U</text>
<text x="289.2" y="224.8" transform="rotate(-90 289.2 224.8)">CC1U</text>
<text x="106.4" y="230.8">GND</text>
<text x="123.2" y="230.8">LEDVA</text>
<text x="192.8" y="230.8">GND</text>
<text x="209.5" y="230.8">LEDBA</text>
<text x="264.2" y="228.3">USB_DN</text>
<text x="264.2" y="230.8">USB_DN</text>
<text x="264.2" y="233.3">USB_DP</text>
<text x="264.2" y="235.9">USB_DP</text>
<text x="30.1" y="241.2" transform="rotate(-90 30.1 241.2)">SCL</text>
<text x="73.3" y="243.3" transform="rotate(-90 73.3 243.3)">LEDVA</text>
<text x="159.7" y="243.5" transform="rotate(-90 159.7 243.5)">LEDBA</text>
<text x="289.2" y="241.6" transform="rotate(-90 289.2 241.6)">GND</text>
<text x="30.1" y="262.9" transform="rotate(-90 30.1 262.9)">CC2U</text>
<text x="73.3" y="261.6" transform="rotate(-90 73.3 261.6)">VBUS</text>
<text x="238.4" y="260.6" transform="rotate(-90 238.4 260.6)">GND</text>
<text x="246" y="260.6" transform="rotate(-90 246 260.6)">GND</text>
<text x="58.5" y="268.9">USB_DN</text>
<text x="81.3" y="268.9">USB_DN</text>
<text x="105.1" y="266.4">GND</text>
<text x="105.5" y="268.9">3V3</text>
<text x="167.6" y="268.9">EXT1</text>
<text x="167.6" y="266.4">3V3</text>
<text x="58.5" y="271.4">USB_DP</text>
<text x="81.3" y="271.4">USB_DP</text>
<text x="105.4" y="271.4">SDA</text>
<text x="105.5" y="274">SCL</text>
<text x="167.6" y="274">GND</text>
<text x="167.6" y="271.4">EXT2</text>
<text x="202.9" y="275.5" transform="rotate(-90 202.9 275.5)">V24</text>
<text x="246" y="274.3" transform="rotate(-90 246 274.3)">V5</text>
<text x="289.2" y="275.5" transform="rotate(-90 289.2 275.5)">3V3</text>
<text x="30.1" y="279.7" transform="rotate(-90 30.1 279.7)">GND</text>
<text x="73.3" y="283.5" transform="rotate(-90 73.3 283.5)">GND</text>
<text x="116.5" y="286" transform="rotate(-90 116.5 286)">GND</text>
</g>
<g font-size="1.8" fill="#006464">
<text x="23.5" y="22.8">PWR_FLAG</text>
<text x="99.7" y="22.8">PWR_FLAG</text>
<text x="37.4" y="40.5">J1</text>
<text x="80.6" y="40.5">J2</text>
<text x="120" y="40.5">F1</text>
<text x="158.2" y="38.3">D1</text>
<text x="201.4" y="38.3">D2</text>
<text x="249.6" y="40.5">C2</text>
<text x="280.4" y="36.4">VIN</text>
<text x="280.4" y="41.5">~{SHDN}</text>
<text x="295.8" y="41.5">SW</text>
<text x="296" y="36.4">CB</text>
<text x="314.3" y="40.5">U2</text>
<text x="37.4" y="43.1">AP BUS</text>
<text x="45.9" y="43.1">ENTRA</text>
<text x="80.6" y="43.1">AP BUS</text>
<text x="89.1" y="43.1">SIGUE</text>
<text x="120" y="43.1">3A</text>
<text x="158.2" y="45.9">SS34</text>
<text x="201.4" y="45.9">SMBJ26A</text>
<text x="249.6" y="43.1">10uF</text>
<text x="255.4" y="43.1">50V</text>
<text x="290.4" y="47.2" transform="rotate(-90 290.4 47.2)">GND</text>
<text x="296.1" y="46.6">FB</text>
<text x="314.3" y="43.1">LMR16006XDDC</text>
<text x="71.9" y="76.4">D4</text>
<text x="33.7" y="81.2">47uH</text>
<text x="33.7" y="78.6">L1</text>
<text x="120" y="78.6">C5</text>
<text x="120" y="81.2">100nF</text>
<text x="163.2" y="78.6">C6</text>
<text x="163.2" y="81.2">10uF</text>
<text x="169.1" y="81.2">50V</text>
<text x="206.4" y="78.6">C7</text>
<text x="206.4" y="81.2">22uF</text>
<text x="212.2" y="81.2">25V</text>
<text x="249.6" y="78.6">RB1</text>
<text x="249.6" y="81.2">56k</text>
<text x="292.8" y="78.6">RB2</text>
<text x="292.8" y="81.2">10k</text>
<text x="71.9" y="84">SS210</text>
<text x="28.7" y="114.5">D3</text>
<text x="66.5" y="115.2">IN</text>
<text x="77.1" y="117.7">BST</text>
<text x="77.9" y="115.2">SW</text>
<text x="95.8" y="116.7">U5</text>
<text x="95.8" y="119.3">AP63203WU</text>
<text x="120" y="119.3">4.7uH</text>
<text x="120" y="116.7">L2</text>
<text x="163.2" y="116.7">C8</text>
<text x="163.2" y="119.3">100nF</text>
<text x="206.4" y="116.7">C9</text>
<text x="206.4" y="119.3">10uF</text>
<text x="212.2" y="119.3">25V</text>
<text x="249.6" y="116.7">C10</text>
<text x="249.6" y="119.3">22uF</text>
<text x="292.8" y="116.7">C11</text>
<text x="292.8" y="119.3">22uF</text>
<text x="28.7" y="122.1">B5819W</text>
<text x="66.5" y="120.2">EN</text>
<text x="74.5" y="121.4" transform="rotate(-90 74.5 121.4)">GND</text>
<text x="78.2" y="120.2">FB</text>
<text x="234.2" y="138">EN</text>
<text x="234.2" y="143.1">IO0</text>
<text x="247.2" y="138.8" transform="rotate(-90 247.2 138.8)">3V3</text>
<text x="248.9" y="138">IO20/RXD</text>
<text x="249.2" y="140.6">IO21/TXD</text>
<text x="234.2" y="145.6">IO1</text>
<text x="234.2" y="148.2">IO2</text>
<text x="21.3" y="150.7">TXD</text>
<text x="21.3" y="153.3">RXD</text>
<text x="31.3" y="152.2" transform="rotate(-90 31.3 152.2)">VCC</text>
<text x="34.4" y="153.3">CANH</text>
<text x="55.2" y="154.8">U4</text>
<text x="76.9" y="154.8">C12</text>
<text x="120" y="154.8">C13</text>
<text x="163.2" y="154.8">RT</text>
<text x="201.4" y="152.6">JP3</text>
<text x="234.2" y="150.7">IO3</text>
<text x="234.2" y="153.3">IO4</text>
<text x="234.2" y="155.8">IO5</text>
<text x="273.6" y="154.8">U1</text>
<text x="292.8" y="154.8">C1</text>
<text x="21.3" y="158.3">VIO</text>
<text x="21.3" y="160.9">S</text>
<text x="31.3" y="161.5" transform="rotate(-90 31.3 161.5)">GND</text>
<text x="34.7" y="158.3">CANL</text>
<text x="55.2" y="157.4">TJA1051T/3</text>
<text x="76.9" y="157.4">100nF</text>
<text x="120" y="157.4">100nF</text>
<text x="163.2" y="157.4">120</text>
<text x="201.4" y="160.2">120R</text>
<text x="234.2" y="158.3">IO6</text>
<text x="234.2" y="160.9">IO7</text>
<text x="273.6" y="157.4">ESP32-C3-WROOM-02</text>
<text x="292.8" y="157.4">10uF</text>
<text x="234.2" y="163.4">IO8</text>
<text x="234.2" y="166">IO9</text>
<text x="234.2" y="168.5">IO10</text>
<text x="234.2" y="171">IO18</text>
<text x="234.2" y="173.6">IO19</text>
<text x="247.2" y="174.8" transform="rotate(-90 247.2 174.8)">GND</text>
<text x="200.1" y="190.7">SW1</text>
<text x="243.3" y="190.7">SW2</text>
<text x="33.7" y="192.9">C3</text>
<text x="33.7" y="195.5">100nF</text>
<text x="76.9" y="192.9">R1</text>
<text x="76.9" y="195.5">10k</text>
<text x="120" y="192.9">C4</text>
<text x="120" y="195.5">1uF</text>
<text x="163.2" y="192.9">R2</text>
<text x="163.2" y="195.5">10k</text>
<text x="292.8" y="192.9">R5</text>
<text x="292.8" y="195.5">4.7k</text>
<text x="200.1" y="198.3">MODO /</text>
<text x="209.2" y="198.3">BOOT</text>
<text x="243.3" y="198.3">RESET</text>
<text x="250.4" y="216.8">VBUS</text>
<text x="251.6" y="221.8">CC1</text>
<text x="251.6" y="224.4">CC2</text>
<text x="33.7" y="231">R6</text>
<text x="33.7" y="233.6">4.7k</text>
<text x="76.9" y="231">R9</text>
<text x="76.9" y="233.6">1k</text>
<text x="115" y="228.8">D5</text>
<text x="163.2" y="231">R10</text>
<text x="163.2" y="233.6">1k</text>
<text x="201.4" y="228.8">D6</text>
<text x="252.5" y="229.5">D-</text>
<text x="252.5" y="232">D-</text>
<text x="273.6" y="231">J5</text>
<text x="273.6" y="233.6">USB-C</text>
<text x="292.8" y="231">R3</text>
<text x="292.8" y="233.6">5.1k</text>
<text x="115" y="236.4">VERDE</text>
<text x="201.4" y="236.4">VERDE</text>
<text x="252.5" y="234.5">D+</text>
<text x="252.5" y="237.1">D+</text>
<text x="250.3" y="244.7">SBU1</text>
<text x="239.6" y="247.9" transform="rotate(-90 239.6 247.9)">SHIELD</text>
<text x="247.2" y="247.9" transform="rotate(-90 247.2 247.9)">GND</text>
<text x="250.3" y="247.2">SBU2</text>
<text x="33.7" y="269.1">R4</text>
<text x="90.7" y="269.1">U3</text>
<text x="128.8" y="269.1">J3</text>
<text x="177.1" y="269.1">J4</text>
<text x="206.4" y="269.1">TP1</text>
<text x="249.6" y="269.1">TP2</text>
<text x="292.8" y="269.1">TP3</text>
<text x="33.7" y="271.7">5.1k</text>
<text x="90.7" y="271.7">USBLC6-2SC6</text>
<text x="128.8" y="271.7">QWIIC</text>
<text x="177.1" y="271.7">EXT</text>
<text x="206.4" y="271.7">24V</text>
<text x="249.6" y="271.7">5V</text>
<text x="292.8" y="271.7">3V3</text>
</g>
<g font-size="1.8" fill="#a90000">
<text x="277.4" y="35.3">5</text>
<text x="300.3" y="35.3">1</text>
<text x="26.6" y="37.8">1</text>
<text x="26.6" y="40.4">2</text>
<text x="69.8" y="37.8">1</text>
<text x="69.8" y="40.4">2</text>
<text x="277.4" y="40.4">4</text>
<text x="300.3" y="40.4">6</text>
<text x="26.6" y="42.9">3</text>
<text x="26.6" y="45.5">4</text>
<text x="69.8" y="42.9">3</text>
<text x="69.8" y="45.5">4</text>
<text x="300.3" y="45.5">3</text>
<text x="289.3" y="50.2" transform="rotate(-90 289.3 50.2)">2</text>
<text x="64.1" y="114">3</text>
<text x="64.1" y="119.1">2</text>
<text x="81.8" y="114">5</text>
<text x="81.8" y="116.6">6</text>
<text x="81.8" y="119.1">1</text>
<text x="73.4" y="123.9" transform="rotate(-90 73.4 123.9)">4</text>
<text x="231.7" y="136.9">2</text>
<text x="246.1" y="134.1" transform="rotate(-90 246.1 134.1)">1</text>
<text x="259" y="136.9">11</text>
<text x="231.1" y="142">18</text>
<text x="259" y="139.4">12</text>
<text x="18.3" y="149.6">1</text>
<text x="30.2" y="146.8" transform="rotate(-90 30.2 146.8)">3</text>
<text x="231.1" y="144.5">17</text>
<text x="231.1" y="147.1">16</text>
<text x="231.1" y="149.6">15</text>
<text x="18.3" y="152.1">4</text>
<text x="41.2" y="152.1">7</text>
<text x="231.7" y="152.1">3</text>
<text x="231.7" y="154.7">4</text>
<text x="18.3" y="157.2">5</text>
<text x="18.3" y="159.8">8</text>
<text x="41.2" y="157.2">6</text>
<text x="231.7" y="157.2">5</text>
<text x="231.7" y="159.8">6</text>
<text x="30.2" y="164.5" transform="rotate(-90 30.2 164.5)">2</text>
<text x="231.1" y="167.4">10</text>
<text x="231.7" y="162.3">7</text>
<text x="231.7" y="164.8">8</text>
<text x="231.1" y="169.9">13</text>
<text x="231.1" y="172.5">14</text>
<text x="246.1" y="177.2" transform="rotate(-90 246.1 177.2)">9</text>
<text x="257.8" y="215.6">A4</text>
<text x="257.8" y="220.7">A5</text>
<text x="257.7" y="223.3">B5</text>
<text x="257.7" y="230.9">B7</text>
<text x="257.8" y="228.3">A7</text>
<text x="257.8" y="233.4">A6</text>
<text x="257.7" y="236">B6</text>
<text x="257.8" y="243.6">A8</text>
<text x="257.7" y="246.1">B8</text>
<text x="238.5" y="252.8" transform="rotate(-90 238.5 252.8)">S1</text>
<text x="246.1" y="252.7" transform="rotate(-90 246.1 252.7)">A1</text>
<text x="69.1" y="269">1</text>
<text x="73.4" y="266.1" transform="rotate(-90 73.4 266.1)">5</text>
<text x="76.8" y="269">6</text>
<text x="113" y="266.4">1</text>
<text x="113" y="269">2</text>
<text x="162.5" y="266.4">1</text>
<text x="162.5" y="269">2</text>
<text x="69.1" y="271.5">3</text>
<text x="76.8" y="271.5">4</text>
<text x="113" y="271.5">3</text>
<text x="113" y="274.1">4</text>
<text x="162.5" y="271.5">3</text>
<text x="162.5" y="274.1">4</text>
<text x="73.4" y="276.3" transform="rotate(-90 73.4 276.3)">2</text>
<text x="116.6" y="279.3" transform="rotate(-90 116.6 279.3)">MP</text>
</g>
<text font-size=".5" fill="#840000" x="115.5" y="276.3">Mounting</text>
</svg>
